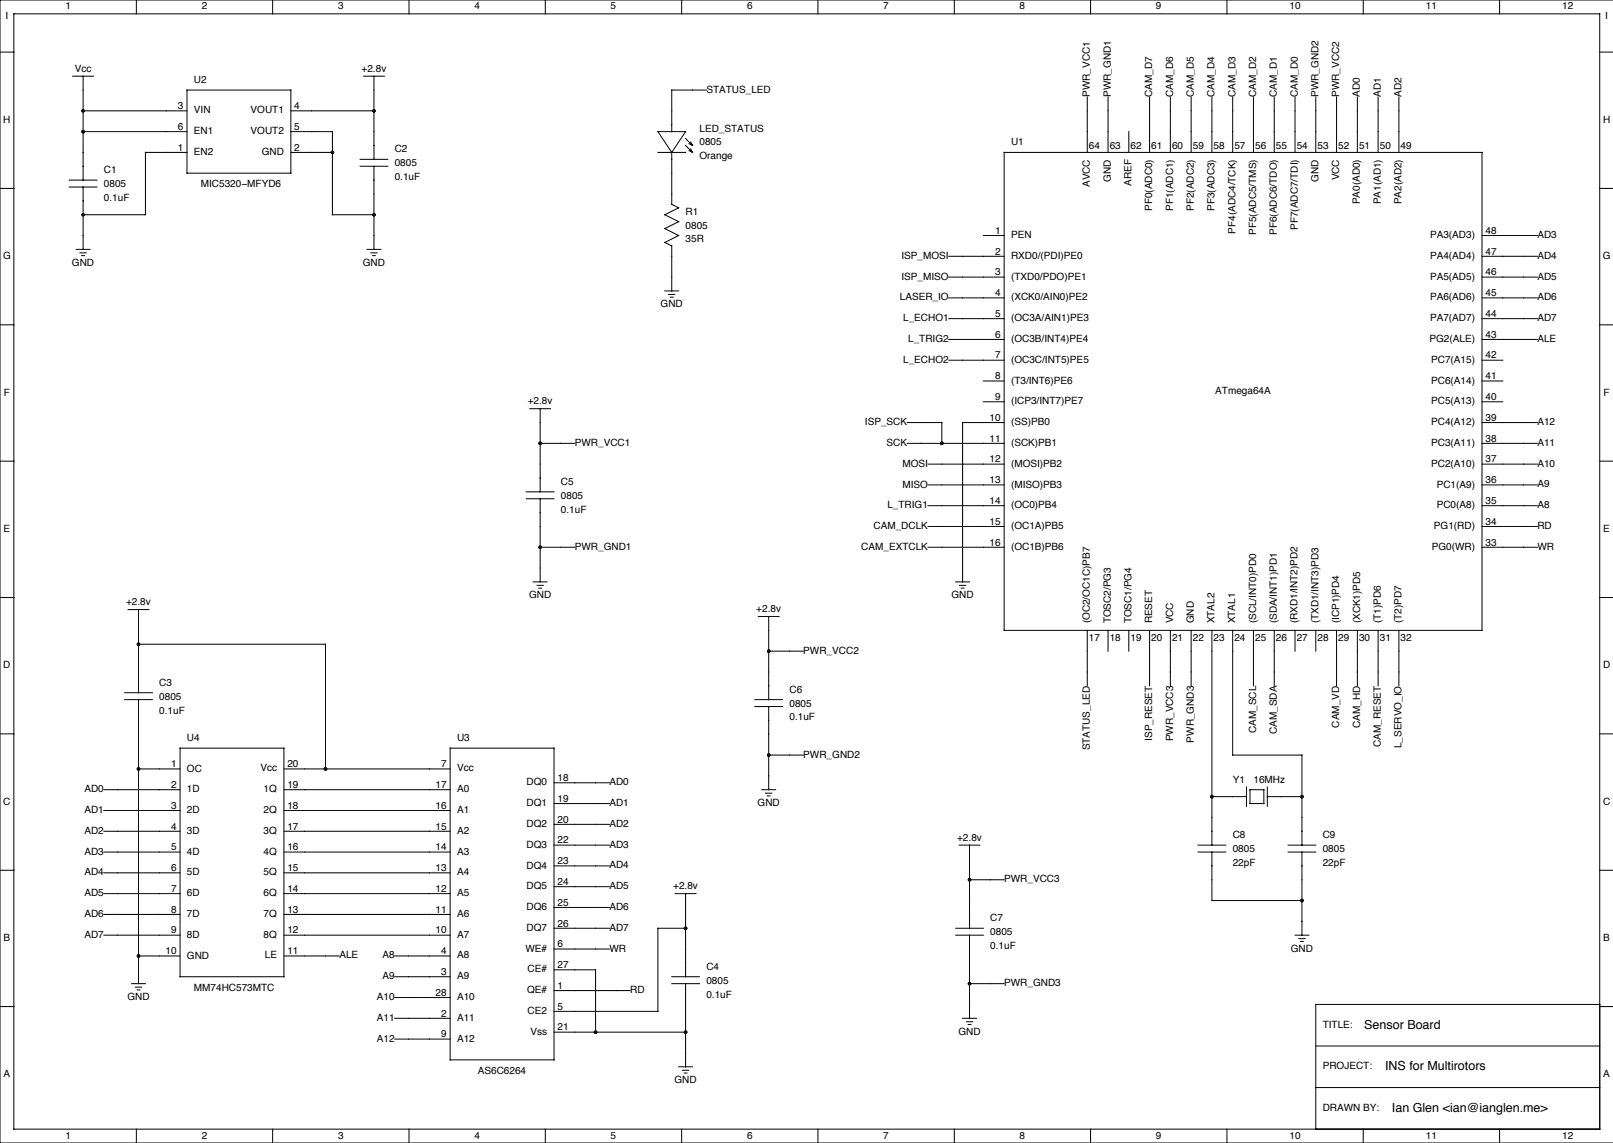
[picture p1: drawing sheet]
<svg xmlns="http://www.w3.org/2000/svg" width="592mm" height="419mm" viewBox="0 0 592 419" stroke-linecap="round" stroke-linejoin="round" font-family="sans-serif">
<g fill="none" stroke="#000" stroke-width=".37">
<path d="M0 19.1h5.1M5.1 5.1h581.6v408.9h-581.6zM50 0v5.1M100 0v5.1M150 0v5.1M200 0v5.1M250 0v5.1M300 0v5.1M350 0v5.1M400 0v5.1M450 0v5.1M500 0v5.1"/>
<path d="M550 0v5.1M586.7 19.1h5M591.7 0h-591.7v419.1h591.7M26.7 27.9h7.6M30.5 27.9v38.1M68.6 33h38.1v30.5h-38.1zM133.3 27.9h7.7M137.2 27.9v30.5M259.1 33h-12.7v15.3M398.8 35.6v20.3M406.4 35.6v20.3M421.6 35.6v20.3"/>
<path d="M429.3 35.6v20.3M436.9 35.6v20.3M444.5 35.6v20.3M452.1 35.6v20.3M459.7 35.6v20.3M467.4 35.6v20.3M475 35.6v20.3M482.6 35.6v20.3M490.2 35.6v20.3M497.8 35.6v20.3M505.5 35.6v20.3M513.1 35.6v20.3"/>
<path d="M30.5 48.3h38.1M30.5 40.6h38.1M68.6 55.9h-15.3v22.8h-22.8M106.7 48.3h15.2v30.4h15.3M106.7 55.9h15.2M106.7 40.6h30.5M132.1 58.4h10.1M241.3 48.3h10.2l-5.1 7.6zM241.3 55.9h10.2M246.4 55.9v19.1M251.5 50.8l2.5 2.5M251.5 53.3l2.5 2.6"/>
<path d="M252.7 55.2l1.3 .7M252.7 52.7l1.3 .6M253.4 54.6l.6 1.3M253.4 52.1l.6 1.2M368.3 55.9h175.3v175.2h-175.3zM414 48.3v7.6M0 69.1h5.1M25.4 66h10.2M25.4 68.6h10.2M30.5 68.6v22.8M132.1 61h10.1M137.2 61v30.4"/>
<path d="M246.4 74.9l2.5 1.3-5.1 2.5 5.1 2.6-5.1 2.5 5.1 2.6-5.1 2.5 2.6 1.3v16.5M586.7 69.1h5M27.9 91.4h5.1M29.3 92.7h2.3M30 93.7h1M134.6 91.4h5.1M136 92.7h2.3M136.7 93.7h1M348 94h20.3M360.7 86.4h7.6M543.6 94h20.3M543.6 86.4h20.3"/>
<path d="M0 119.1h5.1M243.8 106.7h5.1M245.2 107.9h2.3M245.9 109h1M348 101.6h20.3M348 116.8h20.3M348 109.2h20.3M543.6 101.6h20.3M543.6 116.8h20.3M543.6 109.2h20.3M586.7 119.1h5M348 132.1h20.3"/>
<path d="M348 124.5h20.3M360.7 139.7h7.6M543.6 139.7h7.6M543.6 132.1h7.6M543.6 124.5h20.3M194.3 149.9h7.6M198.1 149.9v30.4M332.7 154.9h12.7v7.7M360.7 147.3h7.6M368.3 154.9h-15.2v58.5M543.6 154.9h20.3M543.6 147.3h7.6"/>
<path d="M0 169.1h5.1M198.1 162.6h12.7M332.7 162.6h35.6M340.4 177.8h27.9M340.4 170.2h27.9M543.6 162.6h20.3M543.6 177.8h20.3M543.6 170.2h20.3M586.7 169.1h5M193 180.3h10.2M193 182.9h10.2M198.1 182.9v30.5"/>
<path d="M340.4 193h27.9M340.4 185.4h27.9M543.6 193h20.3M543.6 185.4h20.3M0 219.1h5.1M195.6 213.4h5.1M197 214.6h2.3M197.6 215.6h1M198.1 200.7h12.7M340.4 200.7h27.9M350.5 213.4h5.1M351.9 214.6h2.3"/>
<path d="M352.6 215.6h1M543.6 200.7h20.3M586.7 219.1h5M47 223.5h7.6M50.8 223.5v30.5M50.8 236.2h68.6v45.7M278.1 226.1h7.7M281.9 226.1v30.4M281.9 238.8h12.7M398.8 231.1v20.4M406.4 231.1v7.7M414 231.1v7.7"/>
<path d="M421.6 231.1v20.4M429.3 231.1v20.4M436.9 231.1v20.4M444.5 231.1v78.8M452.1 231.1v45.8h25.4v33M459.7 231.1v20.4M467.4 231.1v20.4M475 231.1v7.7M482.6 231.1v7.7M490.2 231.1v20.4M497.8 231.1v20.4M505.5 231.1v20.4"/>
<path d="M513.1 231.1v20.4M45.7 254h10.2M45.7 256.5h10.2M50.8 256.5v104.2M276.9 256.5h10.1M276.9 259.1h10.1M281.9 259.1v30.5M0 269.1h5.1M66 274.3h38.1v83.8h-38.1zM165.1 274.3h38.1v114.3h-38.1zM281.9 276.9h12.7M586.7 269.1h5"/>
<path d="M38.1 297.2h27.9M38.1 289.6h27.9M50.8 281.9h15.2M104.1 297.2h61M104.1 289.6h61M104.1 281.9h61M203.2 294.6h20.3M203.2 287h20.3M279.4 289.6h5.1M280.8 290.8h2.3M281.4 291.8h1M444.5 292.1h12.7"/>
<path d="M457.2 288.5v7.2M458.5 289.6h5v5h-5zM464.8 292.1h12.7M464.8 288.5v7.2M0 319.1h5.1M38.1 312.4h27.9M38.1 304.8h27.9M104.1 312.4h61M104.1 304.8h61M203.2 317.5h20.3M203.2 309.9h20.3M203.2 302.3h20.3"/>
<path d="M351.8 309.9h7.6M355.6 309.9v30.5M439.4 312.4h10.2M439.4 309.9h10.2M444.5 312.4v17.8h33M472.4 312.4h10.2M472.4 309.9h10.2M477.5 312.4v30.5M586.7 319.1h5M38.1 335.3h27.9M38.1 327.7h27.9M38.1 320h27.9"/>
<path d="M104.1 335.3h61M104.1 327.7h61M104.1 320h61M203.2 332.7h20.3M203.2 325.1h20.3M247.6 327.7h7.7M251.5 327.7v30.4M355.6 322.6h12.7M38.1 342.9h27.9M50.8 350.5h15.2M104.1 350.5h20.4M104.1 342.9h61"/>
<path d="M144.8 350.5h20.3M144.8 358.1h20.3M203.2 355.6h15.2v22.9M203.2 348h20.3M203.2 340.4h20.3M246.4 358.1h10.1M251.5 340.4h-10.2v30.4h-38.1M350.5 342.9h10.2M350.5 340.4h10.2M355.6 342.9v30.5M475 342.9h5.1M476.4 344.2h2.3"/>
<path d="M477 345.2h1M0 369.1h5.1M48.3 360.7h5M49.7 361.9h2.2M50.3 363h1M144.8 373.4h20.3M144.8 365.8h20.3M203.2 378.5h48.3M203.2 363.2h27.9M246.4 360.7h10.1M251.5 360.7v30.5M353.1 373.4h5"/>
<path d="M354.5 374.6h2.2M355.1 375.7h1M355.6 360.7h12.7M586.7 368.3h-104.1v45.7M586.7 369.1h5M144.8 381h20.3M248.9 391.2h5.1M250.3 392.4h2.3M251 393.4h1M482.6 398.8h104.1M482.6 383.5h104.1M50 414v5.1"/>
<path d="M100 414v5.1M150 414v5.1M200 414v5.1M250 414v5.1M300 414v5.1M350 414v5.1M400 414v5.1M450 414v5.1M500 414v5.1M550 414v5.1"/>
</g>
<g fill="#000">
<circle cx="30.5" cy="48.3" r=".64"/>
<circle cx="30.5" cy="40.6" r=".64"/>
<circle cx="121.9" cy="55.9" r=".64"/>
<circle cx="137.2" cy="40.6" r=".64"/>
<circle cx="30.5" cy="78.7" r=".64"/>
<circle cx="137.2" cy="78.7" r=".64"/>
<circle cx="198.1" cy="162.6" r=".64"/>
<circle cx="345.4" cy="162.6" r=".64"/>
<circle cx="198.1" cy="200.7" r=".64"/>
<circle cx="50.8" cy="236.2" r=".64"/>
<circle cx="281.9" cy="238.8" r=".64"/>
<circle cx="281.9" cy="276.9" r=".64"/>
<circle cx="50.8" cy="281.9" r=".64"/>
<circle cx="119.4" cy="281.9" r=".64"/>
<circle cx="444.5" cy="292.1" r=".64"/>
<circle cx="477.5" cy="292.1" r=".64"/>
<circle cx="355.6" cy="322.6" r=".64"/>
<circle cx="477.5" cy="330.2" r=".64"/>
<circle cx="50.8" cy="350.5" r=".64"/>
<circle cx="251.5" cy="340.4" r=".64"/>
<circle cx="218.4" cy="378.5" r=".64"/>
<circle cx="251.5" cy="378.5" r=".64"/>
<circle cx="355.6" cy="360.7" r=".64"/>
</g>
<g font-size="4.6">
<text x="500.4" y="377.1">Sensor Board</text>
<text x="508" y="392.4">INS for Multirotors</text>
<text x="510.5" y="407.6">Ian Glen &lt;ian@ianglen.me&gt;</text>
</g>
<g font-size="3.7">
<text x="24" y="3.4">1</text>
<text x="74" y="3.5">2</text>
<text x="124" y="3.5">3</text>
<text x="174" y="3.5">4</text>
<text x="224" y="3.4">5</text>
<text x="274" y="3.5">6</text>
<text x="324" y="3.4">7</text>
<text x="374" y="3.5">8</text>
<text x="424" y="3.5">9</text>
<text x="473" y="3.5">10</text>
<text x="523" y="3.4">11</text>
<text x="573" y="3.5">12</text>
<text x="2" y="6.9">I</text>
<text x="588.8" y="6.9">I</text>
<text x="27.4" y="26.3">Vcc</text>
<text x="132.6" y="26.3">+2.8v</text>
<text x="71.1" y="30.5">U2</text>
<text x="259.1" y="34">STATUS_LED</text>
<text x="399.8" y="35.6" transform="rotate(-90 399.8 35.6)">PWR_VCC1</text>
<text x="407.4" y="35.6" transform="rotate(-90 407.4 35.6)">PWR_GND1</text>
<text x="422.6" y="35.6" transform="rotate(-90 422.6 35.6)">CAM_D7</text>
<text x="430.2" y="35.6" transform="rotate(-90 430.2 35.6)">CAM_D6</text>
<text x="437.9" y="35.6" transform="rotate(-90 437.9 35.6)">CAM_D5</text>
<text x="445.5" y="35.6" transform="rotate(-90 445.5 35.6)">CAM_D4</text>
<text x="453.1" y="35.6" transform="rotate(-90 453.1 35.6)">CAM_D3</text>
<text x="460.7" y="35.6" transform="rotate(-90 460.7 35.6)">CAM_D2</text>
<text x="468.3" y="35.6" transform="rotate(-90 468.3 35.6)">CAM_D1</text>
<text x="476" y="35.6" transform="rotate(-90 476 35.6)">CAM_D0</text>
<text x="483.6" y="35.6" transform="rotate(-90 483.6 35.6)">PWR_GND2</text>
<text x="491.2" y="35.6" transform="rotate(-90 491.2 35.6)">PWR_VCC2</text>
<text x="498.8" y="35.6" transform="rotate(-90 498.8 35.6)">AD0</text>
<text x="506.4" y="35.6" transform="rotate(-90 506.4 35.6)">AD1</text>
<text x="514" y="35.6" transform="rotate(-90 514 35.6)">AD2</text>
<text x="65.3" y="40">3</text>
<text x="71.1" y="41.6">VIN</text>
<text x="91.9" y="41.6">VOUT1</text>
<text x="108" y="40">4</text>
<text x="1.2" y="45">H</text>
<text x="65.3" y="47.6">6</text>
<text x="108" y="47.6">5</text>
<text x="588" y="45">H</text>
<text x="71.1" y="49.2">EN1</text>
<text x="91.9" y="49.2">VOUT2</text>
<text x="256.5" y="53.3">0805</text>
<text x="256.5" y="48.3">LED_STATUS</text>
<text x="370.8" y="53.3">U1</text>
<text x="65.3" y="55.2">1</text>
<text x="71.1" y="56.8">EN2</text>
<text x="96" y="56.8">GND</text>
<text x="108" y="55.2">2</text>
<text x="144.8" y="55.9">C2</text>
<text x="256.5" y="58.4">Orange</text>
<text x="399.4" y="54.6">64</text>
<text x="407" y="54.6">63</text>
<text x="414.7" y="54.6">62</text>
<text x="422.3" y="54.6">61</text>
<text x="429.9" y="54.6">60</text>
<text x="437.5" y="54.6">59</text>
<text x="445.1" y="54.6">58</text>
<text x="452.8" y="54.6">57</text>
<text x="460.4" y="54.6">56</text>
<text x="468" y="54.6">55</text>
<text x="475.6" y="54.6">54</text>
<text x="483.2" y="54.6">53</text>
<text x="490.9" y="54.6">52</text>
<text x="498.5" y="54.6">51</text>
<text x="506.1" y="54.6">50</text>
<text x="513.7" y="54.6">49</text>
<text x="38.1" y="63.5">C1</text>
<text x="144.8" y="61">0805</text>
<text x="38.1" y="68.6">0805</text>
<text x="73.7" y="68.6">MIC5320−MFYD6</text>
<text x="144.8" y="66">0.1uF</text>
<text x="399.8" y="68.6" transform="rotate(-90 399.8 68.6)">AVCC</text>
<text x="407.4" y="66.6" transform="rotate(-90 407.4 66.6)">GND</text>
<text x="415" y="68.2" transform="rotate(-90 415 68.2)">AREF</text>
<text x="483.6" y="66.6" transform="rotate(-90 483.6 66.6)">GND</text>
<text x="491.2" y="66.2" transform="rotate(-90 491.2 66.2)">VCC</text>
<text x="38.1" y="73.7">0.1uF</text>
<text x="422.6" y="77.4" transform="rotate(-90 422.6 77.4)">PF0(ADC0)</text>
<text x="430.2" y="77.4" transform="rotate(-90 430.2 77.4)">PF1(ADC1)</text>
<text x="437.9" y="77.4" transform="rotate(-90 437.9 77.4)">PF2(ADC2)</text>
<text x="445.5" y="77.4" transform="rotate(-90 445.5 77.4)">PF3(ADC3)</text>
<text x="498.8" y="74.9" transform="rotate(-90 498.8 74.9)">PA0(AD0)</text>
<text x="506.4" y="74.9" transform="rotate(-90 506.4 74.9)">PA1(AD1)</text>
<text x="514" y="74.9" transform="rotate(-90 514 74.9)">PA2(AD2)</text>
<text x="251.5" y="78.7">R1</text>
<text x="251.5" y="83.8">0805</text>
<text x="251.5" y="88.9">35R</text>
<text x="365" y="85.7">1</text>
<text x="370.8" y="87.3">PEN</text>
<text x="453.1" y="85.7" transform="rotate(-90 453.1 85.7)">PF4(ADC4/TCK)</text>
<text x="460.7" y="86.1" transform="rotate(-90 460.7 86.1)">PF5(ADC5/TMS)</text>
<text x="468.3" y="86.1" transform="rotate(-90 468.3 86.1)">PF6(ADC6/TDO)</text>
<text x="476" y="84.3" transform="rotate(-90 476 84.3)">PF7(ADC7/TDI)</text>
<text x="524.5" y="87.3">PA3(AD3)</text>
<text x="544.8" y="85.7">48</text>
<text x="563.9" y="87.3">AD3</text>
<text x="1.1" y="95.1">G</text>
<text x="330.6" y="94.9">ISP_MOSI</text>
<text x="365" y="93.3">2</text>
<text x="370.8" y="94.9">RXD0/(PDI)PE0</text>
<text x="524.5" y="94.9">PA4(AD4)</text>
<text x="544.8" y="93.3">47</text>
<text x="563.9" y="94.9">AD4</text>
<text x="587.9" y="95.1">G</text>
<text x="26.4" y="97.5">GND</text>
<text x="133.1" y="97.5">GND</text>
<text x="365" y="101">3</text>
<text x="544.8" y="101">46</text>
<text x="330.6" y="102.6">ISP_MISO</text>
<text x="370.8" y="102.6">(TXD0/PDO)PE1</text>
<text x="524.5" y="102.5">PA5(AD5)</text>
<text x="563.9" y="102.5">AD5</text>
<text x="242.3" y="112.7">GND</text>
<text x="330" y="110.2">LASER_IO</text>
<text x="365" y="108.6">4</text>
<text x="370.8" y="110.2">(XCK0/AIN0)PE2</text>
<text x="524.5" y="110.2">PA6(AD6)</text>
<text x="544.8" y="108.6">45</text>
<text x="563.9" y="110.1">AD6</text>
<text x="331.3" y="117.8">L_ECHO1</text>
<text x="365" y="116.2">5</text>
<text x="370.8" y="117.8">(OC3A/AIN1)PE3</text>
<text x="524.5" y="117.8">PA7(AD7)</text>
<text x="544.8" y="116.2">44</text>
<text x="563.9" y="117.8">AD7</text>
<text x="333.1" y="125.4">L_TRIG2</text>
<text x="365" y="123.8">6</text>
<text x="370.8" y="125.4">(OC3B/INT4)PE4</text>
<text x="524.3" y="125.4">PG2(ALE)</text>
<text x="544.8" y="123.8">43</text>
<text x="563.9" y="125.4">ALE</text>
<text x="365" y="131.4">7</text>
<text x="544.8" y="131.4">42</text>
<text x="331.3" y="133">L_ECHO2</text>
<text x="370.8" y="133">(OC3C/INT5)PE5</text>
<text x="524.9" y="133">PC7(A15)</text>
<text x="365" y="139.1">8</text>
<text x="370.8" y="140.6">(T3/INT6)PE6</text>
<text x="524.9" y="140.7">PC6(A14)</text>
<text x="544.8" y="139.1">41</text>
<text x="1.4" y="145">F</text>
<text x="193.6" y="148.2">+2.8v</text>
<text x="365" y="146.7">9</text>
<text x="370.8" y="148.3">(ICP3/INT7)PE7</text>
<text x="445.7" y="144.4">ATmega64A</text>
<text x="524.9" y="148.3">PC5(A13)</text>
<text x="544.8" y="146.7">40</text>
<text x="588.2" y="145">F</text>
<text x="317.2" y="155.9">ISP_SCK</text>
<text x="362.9" y="154.3">10</text>
<text x="370.8" y="155.9">(SS)PB0</text>
<text x="524.9" y="155.9">PC4(A12)</text>
<text x="544.8" y="154.3">39</text>
<text x="563.9" y="155.9">A12</text>
<text x="362.9" y="161.9">11</text>
<text x="544.8" y="161.9">38</text>
<text x="210.8" y="163.5">PWR_VCC1</text>
<text x="325.2" y="163.5">SCK</text>
<text x="370.8" y="163.5">(SCK)PB1</text>
<text x="524.9" y="163.5">PC3(A11)</text>
<text x="563.9" y="163.5">A11</text>
<text x="331" y="171.1">MOSI</text>
<text x="362.9" y="169.5">12</text>
<text x="370.8" y="171.1">(MOSI)PB2</text>
<text x="524.9" y="171.1">PC2(A10)</text>
<text x="544.8" y="169.5">37</text>
<text x="563.9" y="171.1">A10</text>
<text x="205.7" y="177.8">C5</text>
<text x="331" y="178.8">MISO</text>
<text x="362.9" y="177.2">13</text>
<text x="370.8" y="178.8">(MISO)PB3</text>
<text x="527" y="178.8">PC1(A9)</text>
<text x="544.8" y="177.2">36</text>
<text x="563.9" y="178.7">A9</text>
<text x="205.7" y="182.9">0805</text>
<text x="362.9" y="184.8">14</text>
<text x="544.8" y="184.8">35</text>
<text x="205.7" y="188">0.1uF</text>
<text x="325.5" y="186.4">L_TRIG1</text>
<text x="370.8" y="186.4">(OC0)PB4</text>
<text x="527" y="186.4">PC0(A8)</text>
<text x="563.9" y="186.3">A8</text>
<text x="1.3" y="195">E</text>
<text x="320.4" y="194">CAM_DCLK</text>
<text x="362.9" y="192.4">15</text>
<text x="370.8" y="194">(OC1A)PB5</text>
<text x="525.9" y="194">PG1(RD)</text>
<text x="544.8" y="192.4">34</text>
<text x="563.9" y="194">RD</text>
<text x="588.1" y="195">E</text>
<text x="210.8" y="201.6">PWR_GND1</text>
<text x="315.9" y="201.6">CAM_EXTCLK</text>
<text x="362.9" y="200">16</text>
<text x="370.8" y="201.6">(OC1B)PB6</text>
<text x="525.1" y="201.6">PG0(WR)</text>
<text x="544.8" y="200">33</text>
<text x="563.9" y="201.6">WR</text>
<text x="46.3" y="221.9">+2.8v</text>
<text x="194" y="219.4">GND</text>
<text x="349" y="219.4">GND</text>
<text x="277.4" y="224.4">+2.8v</text>
<text x="399.8" y="228.6" transform="rotate(-90 399.8 228.6)">(OC2/OC1C)PB7</text>
<text x="407.4" y="228.6" transform="rotate(-90 407.4 228.6)">TOSC2/PG3</text>
<text x="415" y="228.6" transform="rotate(-90 415 228.6)">TOSC1/PG4</text>
<text x="422.6" y="228.6" transform="rotate(-90 422.6 228.6)">RESET</text>
<text x="430.2" y="228.6" transform="rotate(-90 430.2 228.6)">VCC</text>
<text x="437.9" y="228.6" transform="rotate(-90 437.9 228.6)">GND</text>
<text x="445.4" y="228.6" transform="rotate(-90 445.4 228.6)">XTAL2</text>
<text x="453.1" y="228.6" transform="rotate(-90 453.1 228.6)">XTAL1</text>
<text x="460.7" y="228.6" transform="rotate(-90 460.7 228.6)">(SCL/INT0)PD0</text>
<text x="468.3" y="228.6" transform="rotate(-90 468.3 228.6)">(SDA/INT1)PD1</text>
<text x="475.9" y="228.6" transform="rotate(-90 475.9 228.6)">(RXD1/INT2)PD2</text>
<text x="483.6" y="228.6" transform="rotate(-90 483.6 228.6)">(TXD1/INT3)PD3</text>
<text x="491.2" y="228.6" transform="rotate(-90 491.2 228.6)">(ICP1)PD4</text>
<text x="498.8" y="228.6" transform="rotate(-90 498.8 228.6)">(XCK1)PD5</text>
<text x="506.4" y="228.6" transform="rotate(-90 506.4 228.6)">(T1)PD6</text>
<text x="514" y="228.6" transform="rotate(-90 514 228.6)">(T2)PD7</text>
<text x="294.6" y="239.7">PWR_VCC2</text>
<text x="399.4" y="234.9">17</text>
<text x="407" y="235">18</text>
<text x="414.7" y="235">19</text>
<text x="422.3" y="235">20</text>
<text x="429.9" y="235">21</text>
<text x="437.5" y="235">22</text>
<text x="445.1" y="235">23</text>
<text x="452.8" y="235">24</text>
<text x="460.4" y="235">25</text>
<text x="468" y="235">26</text>
<text x="475.6" y="235">27</text>
<text x="483.2" y="235">28</text>
<text x="490.9" y="235">29</text>
<text x="498.5" y="235">30</text>
<text x="506.1" y="235">31</text>
<text x="513.7" y="235">32</text>
<text x="1.2" y="245">D</text>
<text x="588" y="245">D</text>
<text x="58.4" y="251.5">C3</text>
<text x="58.4" y="256.5">0805</text>
<text x="289.6" y="254">C6</text>
<text x="58.4" y="261.6">0.1uF</text>
<text x="289.6" y="259.1">0805</text>
<text x="289.6" y="264.2">0.1uF</text>
<text x="460.7" y="268.8" transform="rotate(-90 460.7 268.8)">CAM_SCL</text>
<text x="468.3" y="269.2" transform="rotate(-90 468.3 269.2)">CAM_SDA</text>
<text x="491.2" y="266.8" transform="rotate(-90 491.2 266.8)">CAM_VD</text>
<text x="498.8" y="267" transform="rotate(-90 498.8 267)">CAM_HD</text>
<text x="68.6" y="271.8">U4</text>
<text x="167.6" y="271.8">U3</text>
<text x="399.8" y="275.1" transform="rotate(-90 399.8 275.1)">STATUS_LED</text>
<text x="422.6" y="271.6" transform="rotate(-90 422.6 271.6)">ISP_RESET</text>
<text x="430.2" y="271.8" transform="rotate(-90 430.2 271.8)">PWR_VCC3</text>
<text x="437.9" y="272.3" transform="rotate(-90 437.9 272.3)">PWR_GND3</text>
<text x="506.4" y="273.9" transform="rotate(-90 506.4 273.9)">CAM_RESET</text>
<text x="514.1" y="274.3" transform="rotate(-90 514.1 274.3)">L_SERVO_IO</text>
<text x="62.7" y="281.3">1</text>
<text x="105.4" y="281.3">20</text>
<text x="161.8" y="281.3">7</text>
<text x="294.6" y="277.8">PWR_GND2</text>
<text x="68.6" y="282.9">OC</text>
<text x="95.5" y="282.9">Vcc</text>
<text x="167.6" y="282.9">Vcc</text>
<text x="193.1" y="288">DQ0</text>
<text x="204.5" y="286.4">18</text>
<text x="223.5" y="287.9">AD0</text>
<text x="452.1" y="287">Y1</text>
<text x="459.7" y="287">16MHz</text>
<text x="31" y="290.5">AD0</text>
<text x="62.7" y="288.9">2</text>
<text x="68.6" y="290.5">1D</text>
<text x="96.7" y="290.5">1Q</text>
<text x="105.4" y="288.9">19</text>
<text x="159.7" y="288.9">17</text>
<text x="167.6" y="290.5">A0</text>
<text x="1.2" y="295.1">C</text>
<text x="31" y="298.1">AD1</text>
<text x="62.7" y="296.5">3</text>
<text x="68.6" y="298.1">2D</text>
<text x="96.7" y="298.1">2Q</text>
<text x="105.4" y="296.5">18</text>
<text x="159.7" y="296.5">16</text>
<text x="167.6" y="298.1">A1</text>
<text x="193.1" y="295.6">DQ1</text>
<text x="204.5" y="294">19</text>
<text x="223.5" y="295.6">AD1</text>
<text x="277.9" y="295.6">GND</text>
<text x="588" y="295.1">C</text>
<text x="31" y="305.7">AD2</text>
<text x="62.7" y="304.2">4</text>
<text x="68.6" y="305.7">3D</text>
<text x="96.7" y="305.8">3Q</text>
<text x="105.4" y="304.2">17</text>
<text x="159.7" y="304.2">15</text>
<text x="167.6" y="305.7">A2</text>
<text x="193.1" y="303.2">DQ2</text>
<text x="204.5" y="301.6">20</text>
<text x="223.5" y="303.2">AD2</text>
<text x="62.7" y="311.8">5</text>
<text x="105.4" y="311.8">16</text>
<text x="159.7" y="311.8">14</text>
<text x="193.1" y="310.8">DQ3</text>
<text x="204.5" y="309.2">22</text>
<text x="223.5" y="310.8">AD3</text>
<text x="351.1" y="308.3">+2.8v</text>
<text x="452.1" y="307.3">C8</text>
<text x="485.1" y="307.3">C9</text>
<text x="31" y="313.3">AD3</text>
<text x="68.6" y="313.3">4D</text>
<text x="96.7" y="313.4">4Q</text>
<text x="167.6" y="313.3">A3</text>
<text x="204.5" y="316.9">23</text>
<text x="452.1" y="317.5">22pF</text>
<text x="452.1" y="312.4">0805</text>
<text x="485.1" y="317.5">22pF</text>
<text x="485.1" y="312.4">0805</text>
<text x="31" y="321">AD4</text>
<text x="62.7" y="319.4">6</text>
<text x="68.6" y="321">5D</text>
<text x="96.7" y="321">5Q</text>
<text x="105.4" y="319.4">15</text>
<text x="159.7" y="319.4">13</text>
<text x="167.6" y="321">A4</text>
<text x="193.1" y="318.5">DQ4</text>
<text x="223.5" y="318.4">AD4</text>
<text x="368.3" y="323.5">PWR_VCC3</text>
<text x="31" y="328.6">AD5</text>
<text x="62.7" y="327">7</text>
<text x="68.6" y="328.6">6D</text>
<text x="96.7" y="328.6">6Q</text>
<text x="105.4" y="327">14</text>
<text x="159.7" y="327">12</text>
<text x="167.6" y="328.6">A5</text>
<text x="193.1" y="326.1">DQ5</text>
<text x="204.5" y="324.5">24</text>
<text x="223.5" y="326">AD5</text>
<text x="246.9" y="326">+2.8v</text>
<text x="62.7" y="334.6">8</text>
<text x="105.4" y="334.6">13</text>
<text x="159.7" y="334.6">11</text>
<text x="193.1" y="333.7">DQ6</text>
<text x="204.5" y="332.1">25</text>
<text x="223.5" y="333.7">AD6</text>
<text x="31" y="336.2">AD6</text>
<text x="68.6" y="336.2">7D</text>
<text x="96.7" y="336.2">7Q</text>
<text x="167.6" y="336.2">A6</text>
<text x="193.1" y="341.3">DQ7</text>
<text x="204.5" y="339.7">26</text>
<text x="223.5" y="341.3">AD7</text>
<text x="363.2" y="337.8">C7</text>
<text x="1.3" y="345">B</text>
<text x="31" y="343.8">AD7</text>
<text x="62.7" y="342.3">9</text>
<text x="68.6" y="343.8">8D</text>
<text x="96.7" y="343.9">8Q</text>
<text x="105.4" y="342.3">12</text>
<text x="159.7" y="342.3">10</text>
<text x="167.6" y="343.8">A7</text>
<text x="204.5" y="347.3">6</text>
<text x="363.2" y="348">0.1uF</text>
<text x="363.2" y="342.9">0805</text>
<text x="588.1" y="345">B</text>
<text x="60.7" y="349.9">10</text>
<text x="68.6" y="351.5">GND</text>
<text x="97.1" y="351.4">LE</text>
<text x="105.4" y="349.9">11</text>
<text x="124.5" y="351.4">ALE</text>
<text x="140.3" y="351.4">A8</text>
<text x="161.8" y="349.9">4</text>
<text x="167.6" y="351.4">A8</text>
<text x="192.7" y="348.9">WE#</text>
<text x="223.5" y="348.9">WR</text>
<text x="473.4" y="348.9">GND</text>
<text x="140.3" y="359.1">A9</text>
<text x="161.8" y="357.5">3</text>
<text x="167.6" y="359.1">A9</text>
<text x="193.5" y="356.6">CE#</text>
<text x="204.5" y="355">27</text>
<text x="259.1" y="355.6">C4</text>
<text x="71.1" y="363.2">MM74HC573MTC</text>
<text x="159.7" y="365.1">28</text>
<text x="193.3" y="364.2">QE#</text>
<text x="204.5" y="362.6">1</text>
<text x="231.1" y="364.1">RD</text>
<text x="259.1" y="365.8">0.1uF</text>
<text x="259.1" y="360.7">0805</text>
<text x="368.3" y="361.6">PWR_GND3</text>
<text x="46.7" y="366.7">GND</text>
<text x="138.3" y="366.7">A10</text>
<text x="167.6" y="366.7">A10</text>
<text x="193.5" y="371.8">CE2</text>
<text x="204.5" y="370.2">5</text>
<text x="138.3" y="374.3">A11</text>
<text x="161.8" y="372.7">2</text>
<text x="167.6" y="374.3">A11</text>
<text x="204.5" y="377.8">21</text>
<text x="485.1" y="376.8">TITLE:</text>
<text x="138.3" y="381.9">A12</text>
<text x="161.8" y="380.4">9</text>
<text x="167.6" y="381.9">A12</text>
<text x="194.5" y="379.4">Vss</text>
<text x="351.5" y="379.4">GND</text>
<text x="1.3" y="395">A</text>
<text x="175.3" y="393.7">AS6C6264</text>
<text x="485.1" y="392.1">PROJECT:</text>
<text x="588.1" y="395">A</text>
<text x="247.4" y="397.2">GND</text>
<text x="485.1" y="407.3">DRAWN BY:</text>
<text x="24" y="417.5">1</text>
<text x="74" y="417.5">2</text>
<text x="124" y="417.5">3</text>
<text x="174" y="417.5">4</text>
<text x="224" y="417.5">5</text>
<text x="274" y="417.5">6</text>
<text x="324" y="417.5">7</text>
<text x="374" y="417.5">8</text>
<text x="424" y="417.5">9</text>
<text x="473" y="417.5">10</text>
<text x="523" y="417.5">11</text>
<text x="573" y="417.5">12</text>
</g>
</svg>
